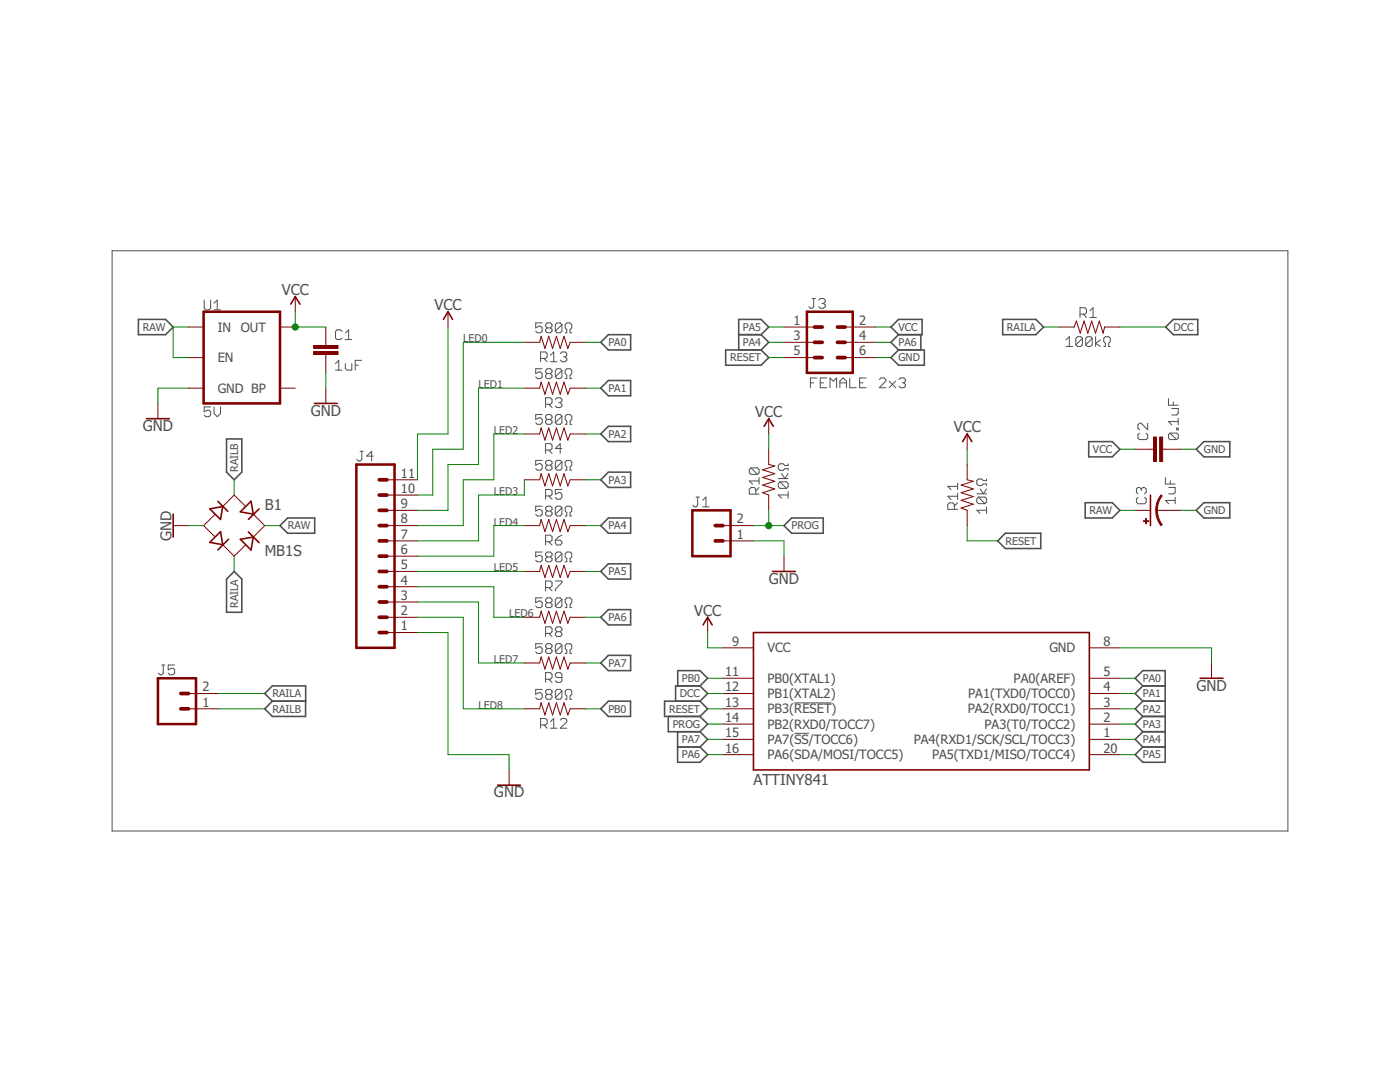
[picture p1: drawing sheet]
<svg xmlns="http://www.w3.org/2000/svg" width="279mm" height="216mm" viewBox="0 0 279 216" stroke-linecap="round" stroke-linejoin="round" font-family="sans-serif">
<g fill="none" stroke="#505050" stroke-width=".2">
<path d="M22.4 50h234.6v115.8h-234.6zM40.7 59.9v1.6l.4 .3h.6l.3-.3v-1.6M162.1 59.6h.6M162.4 59.6v1.6l-.3 .3h-.3l-.4-.3M163.4 59.9l.3-.3h.7l.3 .3v.3l-.3 .3M42.7 61.8h1.3M42.7 60.5l.6-.6v1.9M67 72.6l.6-.7v2M67 73.9h1.3M68.3 66.1l-.4-.3h-.6l-.3 .3v1.3l.3 .4h.6l.4-.4M68.9 72.6v.9l.3 .4h1v-1.3M68.9 67.8h1.3"/>
<path d="M68.9 66.5l.7-.7v2M70.9 72.9h.6M72.2 71.9h-1.3v2M107.9 71.5h1l.3-.3v-.7l-.3-.3h-1v2M108.2 73.6h-1.3v.9l.6-.3h.4l.3 .3v.7l-.3 .3h-.7l-.3-.3M108.2 64.4h-1.3v1l.6-.3h.4l.3 .3v.7l-.3 .3h-.7l-.3-.3M108.5 71.5l.7 .7M109.2 74.5l-.3-.3v-.3l.3-.3h.7l.3 .3v.3l-.3 .3M109.2 74.5l-.3 .4v.3l.3 .3h.7l.3-.3v-.3l-.3-.4M109.2 65.4l-.3-.3v-.3l.3-.4h.7l.3 .4v.3l-.3 .3M109.2 65.4l-.3 .3v.4l.3 .3h.7l.3-.3v-.4l-.3-.3M109.2 74.5h.7"/>
<path d="M109.2 65.4h.7M109.9 70.9l.6-.7v2M109.9 72.2h1.2M110.8 79.7l.4-.3h.6l.3 .3v.3l-.3 .3M111.8 70.5l.3-.3h.7l.3 .3v.4l-.3 .3M112.1 73.9l-.3-.3h-.6l-.4 .3v1.3M112.1 73.9v1.3l-.3 .3h-.6l-.4-.3M112.1 64.8l-.3-.4h-.6l-.4 .4v1.3M112.1 64.8v1.3l-.3 .3h-.6l-.4-.3M112.1 73.9l-1.3 1.3M112.1 64.8l-1.3 1.3M112.5 71.2h.3"/>
<path d="M112.8 75.5h.3v-.6l-.3-.4v-.6l.3-.3h.7l.3 .3v.6l-.3 .4v.6h.3M112.8 66.4h.3v-.7l-.3-.3v-.6l.3-.4h.7l.3 .4v.6l-.3 .3v.7h.3M112.8 71.2l.3 .3v.4l-.3 .3h-.7l-.3-.3M161.7 76.4h.7M163 75.4h-1.3v2M163.7 76.4h.6M164 60.5h.4M164.4 60.5l.3 .4v.3l-.3 .3h-.7l-.3-.3M165 75.4h-1.3v2h1.3M165.7 77.4v-2l.6 .7 .7-.7v2M167.6 76.4h1.3M167.6 77.4v-1.3l.7-.7 .6 .7v1.3"/>
<path d="M169.6 75.4v2h1.3M171.6 76.4h.6M172.8 75.4h-1.2v2h1.2M175.5 75.7l.3-.3h.6l.4 .3v.4l-1.3 1.3h1.3M177.4 76.1l1.4 1.3M178.8 76.1l-1.4 1.3M179.4 75.7l.3-.3h.7l.3 .3v.4l-.3 .3M180.1 76.4h.3M180.4 76.4l.3 .3v.3l-.3 .4h-.7l-.3-.4M212.7 67.8l.7-.6v1.9M212.7 69.1h1.4M215.5 62.7h1l.3-.3v-.7l-.3-.3h-1v2"/>
<path d="M216 67.5v1.3l-.3 .3h-.7l-.3-.3M216 67.5l-.3-.3h-.7l-.3 .3v1.3M216 67.5l-1.3 1.3M216.2 62.7l.6 .7M217.5 62l.6-.6v2M217.5 63.4h1.3M218 67.5v1.3l-.3 .3h-.7l-.3-.3M218 67.5l-.3-.3h-.7l-.3 .3v1.3M218 67.5l-1.3 1.3M218.7 67.2v1.9M219.6 67.8l-.9 .7 .9 .6M220.3 69.1h.3v-.6l-.3-.3v-.7l.3-.3h.7l.3 .3v.7l-.3 .3v.6h.3"/>
<path d="M233.2 79.5v1.4h1.9M42 81.2h-1.3v1l.7-.3h.3l.3 .3v.6l-.3 .3h-.6l-.4-.3M42.7 81.2v1.3l.6 .6 .7-.6v-1.3M71.9 90h.6M72.2 90v1.7l-.3 .3h-.4l-.3-.3M74.5 91h-1.3l1-1v2M108.2 82.7h-1.3v1l.6-.3h.4l.3 .3v.6l-.3 .4h-.7l-.3-.4M108.2 91.9h-1.3v.9l.6-.3h.4l.3 .3v.7l-.3 .3h-.7l-.3-.3M108.9 80.7h1l.3-.4v-.6l-.3-.3h-1v1.9M108.9 89.8h1l.3-.3v-.7l-.3-.3h-1v2M108.9 99h1l.3-.4v-.6l-.3-.3h-1v1.9M109.2 83.7l-.3-.3v-.3l.3-.4h.7l.3 .4v.3l-.3 .3"/>
<path d="M109.2 83.7l-.3 .3v.3l.3 .4h.7l.3-.4v-.3l-.3-.3M109.2 92.8l-.3-.3v-.3l.3-.3h.7l.3 .3v.3l-.3 .3M109.2 92.8l-.3 .4v.3l.3 .3h.7l.3-.3v-.3l-.3-.4M109.2 83.7h.7M109.2 92.8h.7M109.5 80.7l.7 .6M109.5 89.8l.7 .7M109.5 99l.7 .6M111.5 80.3h.3M111.8 80.3l.3 .4v.3l-.3 .3h-.6l-.4-.3M112.1 83.1l-.3-.4h-.6l-.4 .4v1.2M112.1 92.2l-.3-.3h-.6l-.4 .3v1.3"/>
<path d="M112.1 97.7h-1.3v.9l.7-.3h.3l.3 .3v.7l-.3 .3h-.6l-.4-.3M112.1 83.1v1.2l-.3 .4h-.6l-.4-.4M112.1 92.2v1.3l-.3 .3h-.6l-.4-.3M112.1 83.1l-1.3 1.2M112.1 92.2l-1.3 1.3M112.1 89.5h-1.3l1-1v2M112.8 84.7h.3v-.7l-.3-.3v-.6l.3-.4h.7l.3 .4v.6l-.3 .3v.7h.3M112.8 93.8h.3v-.6l-.3-.4v-.6l.3-.3h.7l.3 .3v.6l-.3 .4v.6h.3M138.9 99.2h.7M139.2 99.2v1.6l-.3 .3h-.3l-.3-.3M140.2 99.8l.7-.6v1.9M149.9 93.4l-.4 .3v.6l.4 .4h1.3"/>
<path d="M149.9 93.4h1.3l.3 .3v.6l-.3 .4M149.9 93.4l1.3 1.3M150.8 98.6v-1l-.3-.3h-.6l-.4 .3v1h2M151.5 97.3l-.7 .6M151.5 96h-2l.7 .6M151.5 95.3v1.3M155.3 95.5h2M155.7 96.1h1.3l.3 .4v.6l-.3 .4M155.7 96.1l-.4 .4v.6l.4 .4h1.3M155.7 96.1l1.3 1.4M156 94.5l.6 1 .7-1M157.3 98.8h-2l.7 .6"/>
<path d="M157.3 92.5v.4h-.7l-.3-.4h-.6l-.4 .4v.6l.4 .4h.6l.3-.4h.7v.4M157.3 98.1v1.3M191.1 99h-2l.7 .7M191.1 96.4v1.3M191.1 98.4v1.3M191.1 97h-2l.7 .7M194.9 98.5h2M195.3 99.2h1.3l.3 .3v.7l-.3 .3M195.3 99.2l-.4 .3v.7l.4 .3h1.3M195.3 99.2l1.3 1.3M195.6 97.6l.7 .9 .6-.9M196.9 95.6v.3h-.6l-.4-.3h-.6l-.4 .3v.7l.4 .3h.6l.4-.3h.6v.3"/>
<path d="M227.1 99.2l-.3 .3v.7l.3 .3h1.3l.3-.3v-.7l-.3-.3M227.4 86.4l-.3 .3v.7l.3 .3h1.3l.3-.3v-.7l-.3-.3M227.8 97.6l-.4-.3h-.3l-.3 .3v.6l.3 .4M227.8 97.6l.3-.3h.3l.3 .3v.6l-.3 .4M227.8 97.6v.3M229 84.5v1.3l-1.2-1.3h-.4l-.3 .3v.6l.3 .4M232.6 95.3v1.3h1.9M233.2 97.3h1.3v.9l-.3 .4h-1M233.5 86.4l-.3 .3v.7l.3 .3h1.3M233.5 86.4h1.3l.3 .3v.7l-.3 .3M233.5 86.4l1.3 1.3M233.6 95.9v.7"/>
<path d="M233.8 81.5h1.3v1l-.3 .3h-1M234.2 80.2v.7M234.5 99.9h-1.9l.6 .6M234.5 99.2v1.3M234.8 85.4h.3v.4h-.3zM235.1 83.5v1.3M235.1 84.1h-1.9l.6 .7M108.2 101h-1.3v1l.6-.3h.4l.3 .3v.6l-.3 .4h-.7l-.3-.4M108.2 110.2h-1.3v.9l.6-.3h.4l.3 .3v.7l-.3 .3h-.7l-.3-.3M108.2 119.3h-1.3v1l.6-.4h.4l.3 .4v.6l-.3 .3h-.7l-.3-.3M108.9 108.1h1l.3-.3v-.7l-.3-.3h-1v2M108.9 117.2h1l.3-.3v-.6l-.3-.4h-1v2"/>
<path d="M109.2 102l-.3-.3v-.4l.3-.3h.7l.3 .3v.4l-.3 .3M109.2 102l-.3 .3v.3l.3 .4h.7l.3-.4v-.3l-.3-.3M109.2 111.1l-.3-.3v-.3l.3-.3h.7l.3 .3v.3l-.3 .3M109.2 111.1l-.3 .3v.4l.3 .3h.7l.3-.3v-.4l-.3-.3M109.2 102h.7M109.2 111.1h.7M109.5 108.1l.7 .7M109.5 117.2l.7 .7M110.8 107.8h1l.3 .3v.3l-.3 .4h-.6l-.4-.4zM110.8 115.9h1.3v.4l-1.3 1.3v.3M112.1 101.3l-.3-.3h-.6l-.4 .3v1.3M112.1 110.5l-.3-.3h-.6l-.4 .3v1.3"/>
<path d="M112.1 119.6l-.3-.3h-.6l-.4 .3v1.3M112.1 101.3v1.3l-.3 .4h-.6l-.4-.4M112.1 110.5v1.3l-.3 .3h-.6l-.4-.3M112.1 119.6v1.3l-.3 .3h-.6l-.4-.3M112.1 101.3l-1.3 1.3M112.1 110.5l-1.3 1.3M112.1 119.6l-1.3 1.3M112.1 106.8l-.6 .3-.7 .7M112.8 103h.3v-.7l-.3-.3v-.7l.3-.3h.7l.3 .3v.7l-.3 .3v.7h.3M112.8 112.1h.3v-.7l-.3-.3v-.6l.3-.3h.7l.3 .3v.6l-.3 .3v.7h.3M140.2 101.1h1.3M190.5 101.6v-.9l-.4-.4h-.6l-.4 .4v.9h2"/>
<path d="M191.1 100.3l-.6 .7M196.9 101.8h-2l.7 .6M196.9 101.2v1.2M32.3 132.7h.6M32.6 132.7v1.6l-.3 .3h-.4l-.3-.3M34.9 132.7h-1.3v1l.6-.4h.3l.4 .4v.6l-.4 .3h-.6l-.3-.3M108.2 128.4h-1.3v1l.6-.3h.4l.3 .3v.6l-.3 .4h-.7l-.3-.4M108.2 137.6h-1.3v1l.6-.4h.4l.3 .4v.6l-.3 .3h-.7l-.3-.3M108.9 126.4h1l.3-.4v-.6l-.3-.3h-1v1.9M108.9 135.5h1l.3-.3v-.7l-.3-.3h-1v2M109.2 120.3l-.3-.4v-.3l.3-.3h.7l.3 .3v.3l-.3 .4M109.2 120.3l-.3 .3v.3l.3 .3h.7l.3-.3v-.3l-.3-.3"/>
<path d="M109.2 129.4l-.3-.3v-.3l.3-.4h.7l.3 .4v.3l-.3 .3M109.2 129.4l-.3 .3v.3l.3 .4h.7l.3-.4v-.3l-.3-.3M109.2 138.6l-.3-.4v-.3l.3-.3h.7l.3 .3v.3l-.3 .4M109.2 138.6l-.3 .3v.3l.3 .3h.7l.3-.3v-.3l-.3-.3M109.2 120.3h.7M109.2 129.4h.7M109.2 138.6h.7M109.5 126.4l.7 .6M109.5 135.5l.7 .7M111.2 126l-.4-.3v-.3l.4-.3h.6l.3 .3v.3l-.3 .3M111.2 126l-.4 .4v.3l.4 .3h.6l.3-.3v-.3l-.3-.4M111.2 126h.6"/>
<path d="M112.1 128.8l-.3-.4h-.6l-.4 .4v1.2M112.1 135.2h-.9l-.4-.3v-.4l.4-.3h.6l.3 .3v1.3l-.3 .4h-.6l-.4-.4M112.1 137.9l-.3-.3h-.6l-.4 .3v1.3M112.1 128.8v1.2l-.3 .4h-.6l-.4-.4M112.1 137.9v1.3l-.3 .3h-.6l-.4-.3M112.1 128.8l-1.3 1.2M112.1 137.9l-1.3 1.3M112.8 121.2h.3v-.6l-.3-.3v-.7l.3-.3h.7l.3 .3v.7l-.3 .3v.6h.3M112.8 130.4h.3v-.7l-.3-.3v-.6l.3-.4h.7l.3 .4v.6l-.3 .3v.7h.3M112.8 139.5h.3v-.6l-.3-.3v-.7l.3-.3h.7l.3 .3v.7l-.3 .3v.6h.3M107.9 144.7h1l.3-.4v-.6l-.3-.3h-1v1.9M108.5 144.7l.7 .6"/>
<path d="M109.9 144l.6-.6v1.9M109.9 145.3h1.2M111.8 143.7l.3-.3h.7l.3 .3v.3l-1.3 1.3h1.3M158.5 140.3h7.4M158.5 146.3h2.9"/>
</g>
<g fill="none" stroke="#505050" stroke-width=".32">
<path d="M27.6 63.7h5.4l1.6 1.6-1.6 1.5h-5.4zM119.9 77.4l1.5-1.5h4.5v3.1h-4.5zM121.4 66.8h4.5v3h-4.5l-1.5-1.5zM144.8 69.8h7.1l1.5 1.6-1.5 1.5h-7.1zM147.4 66.8h4.5M151.9 66.8l1.5-1.5-1.5-1.6h-4.5v6.1M151.9 66.8l1.5 1.5-1.5 1.5M179.3 63.7h4.7v3.1h-4.7l-1.5-1.5zM179.3 69.8h5.2v3.1h-5.2l-1.5-1.5zM179.3 66.8l-1.5 1.5 1.5 1.5M183.8 66.8v3M200.1 63.7h6.6l1.6 1.6-1.6 1.5h-6.6z"/>
<path d="M232.6 65.3l1.6-1.6h4.8v3.1h-4.8zM45.2 87.6h3.1v6.6l-1.6 1.5-1.5-1.5zM119.9 86.6l1.5-1.5h4.5v3h-4.5zM119.9 95.7l1.5-1.5h4.5v3.1h-4.5zM217.3 88.1h4.7l1.5 1.5-1.5 1.6h-4.7zM238.7 89.6l1.6-1.5h5.1v3.1h-5.1zM46.7 114l1.6 1.5v6.7h-3.1v-6.7zM55.9 104.9l1.5-1.5h5.4v3h-5.4zM119.9 114l1.5-1.5h4.5v3h-4.5zM121.4 103.4h4.5v3h-4.5l-1.5-1.5zM158 103.4h6.3v3h-6.3l-1.5-1.5zM200.6 106.4h7.1v3.1h-7.1l-1.5-1.6z"/>
<path d="M216.6 100.3h5.4l1.5 1.5-1.5 1.6h-5.4zM238.7 101.8l1.6-1.5h5.1v3.1h-5.1zM54.4 136.9h6.6v3h-6.6l-1.6-1.5zM54.4 139.9l-1.6 1.5 1.6 1.6h6.6v-3.1M119.9 123.2l1.5-1.6h4.5v3.1h-4.5zM119.9 132.3l1.5-1.5h4.5v3h-4.5zM121.4 139.9h4.4v3.1h-4.4l-1.5-1.6zM135.3 136.9v-3.1h4.4l1.5 1.5-1.5 1.6M139.7 136.9h-4.9v3M139.7 139.9h-7.1v3.1h7.1M139.7 136.9l1.5 1.5-1.5 1.5M139.7 139.9l1.5 1.5-1.5 1.6"/>
<path d="M228.1 136.9h4.4M228.1 139.9h4.4M228.1 136.9l-1.6 1.5 1.6 1.5M228.1 136.9l-1.6-1.6 1.6-1.5h4.4v18.3h-4.4l-1.6-1.5 1.6-1.5M228.1 139.9l-1.6 1.5 1.6 1.6M133.4 143v3h6.3M135.2 149.1h4.5M135.2 146v6.1h4.5l1.5-1.5-1.5-1.5M139.7 143l1.5 1.5-1.5 1.5M139.7 146l1.5 1.5-1.5 1.6M228.1 143h4.4M228.1 143l-1.6 1.5 1.6 1.5"/>
<path d="M228.1 146h4.4M228.1 149.1h4.4M228.1 146l-1.6 1.5 1.6 1.6"/>
</g>
<path d="M40.6 62.2h15.3v18.3h-15.3zM161 62.2h9.2v12.2h-9.2zM71.1 92.7h7.6v36.6h-7.6zM138.2 101.8h7.6v9.2h-7.6zM31.5 135.3h7.6v9.2h-7.6z" fill="none" stroke="#800000" stroke-width=".51"/>
<g fill="none" stroke="#800000" stroke-width=".74">
<path d="M162.6 71.4h1.5M162.6 68.3h1.5M162.6 65.3h1.5M167.1 71.4h1.6M167.1 68.3h1.6M167.1 65.3h1.6M75.7 98.8h1.5M75.7 95.7h1.5M75.7 104.9h1.5M75.7 107.9h1.5M75.7 114h1.5M75.7 117.1h1.5"/>
<path d="M75.7 111h1.5M75.7 101.8h1.5M142.7 104.9h1.6M142.7 107.9h1.6M36.1 138.4h1.5M75.7 120.1h1.5M75.7 123.2h1.5M75.7 126.2h1.5M36.1 141.4h1.5"/>
</g>
<g fill="none" stroke="#800000" stroke-width=".2">
<path d="M58.9 59.2v3M37.6 65.3h3M37.6 77.4h3M37.6 71.4h3M55.9 65.3h3M55.9 77.4h3M65 65.3v3.6M65 70.8v3.6M65 77.4v3.1M89.4 62.2v3.1M104.6 77.4h3.1l.3-1.2 .8 2.5 .7-2.5 .8 2.5 .7-2.5 .8 2.5 .8-2.5 .7 2.5 .5-1.3h3M104.6 68.3h3.1l.3-1.2 .8 2.4 .7-2.4 .8 2.4 .7-2.4 .8 2.4 .8-2.4 .7 2.4 .5-1.2h3"/>
<path d="M156.5 65.3h6.1M156.5 71.4h6.1M156.5 68.3h6.1M168.7 65.3h6.1M168.7 71.4h6.1M168.7 68.3h6.1M211.3 65.3h3.1l.4-1.2 .8 2.4 .7-2.4 .8 2.4 .8-2.4 .7 2.4 .8-2.4 .8 2.4 .3-1.2h3M31.5 80.5v3M77.2 95.7h6.1M77.2 98.8h6.1M104.6 86.6h3.1l.3-1.2 .8 2.4 .7-2.4 .8 2.4 .7-2.4 .8 2.4 .8-2.4 .7 2.4 .5-1.2h3M104.6 95.7h3.1l.3-1.2 .8 2.5 .7-2.5 .8 2.5 .7-2.5 .8 2.5 .8-2.5 .7 2.5 .5-1.3h3"/>
<path d="M153.4 89.6v3.1l1.2 .3-2.4 .7 2.4 .8-2.4 .8 2.4 .7-2.4 .8 2.4 .8-2.4 .7 1.2 .5v3M153.4 83.5v3.1M193 92.7v3l1.2 .3-2.4 .8 2.4 .8-2.4 .7 2.4 .8-2.4 .7 2.4 .8-2.4 .8 1.2 .4v3.1M193 86.6v3M226.5 89.6h3.7M232 89.6h3.7M34.6 104.9h3M42.8 102.7l-2.2 2.2 2.2 2.1M44.4 108.7l2.3 2.3 2.2-2.2M48.9 100.9l-2.2-2.1-2.3 2.3M50.5 102.6l2.3 2.3-2.3 2.3M77.2 107.9h6.1"/>
<path d="M77.2 104.9h6.1M77.2 114h6.1M77.2 101.8h6.1M77.2 117.1h6.1M77.2 111h6.1M104.6 104.9h3.1l.3-1.2 .8 2.4 .7-2.4 .8 2.4 .7-2.4 .8 2.4 .8-2.4 .7 2.4 .5-1.2h3M104.6 114h3.1l.3-1.2 .8 2.4 .7-2.4 .8 2.4 .7-2.4 .8 2.4 .8-2.4 .7 2.4 .5-1.2h3M144.3 107.9h6.1M144.3 104.9h6.1M156.5 111v3M226.5 101.8h3.1M230.8 101.8h4.9"/>
<path d="M37.6 138.4h6.1M77.2 123.2h6.1M77.2 126.2h6.1M77.2 120.1h6.1M104.6 123.2h3.1l.3-1.3 .8 2.5 .7-2.5 .8 2.5 .7-2.5 .8 2.5 .8-2.5 .7 2.5 .5-1.2h3M104.6 132.3h3.1l.3-1.2 .8 2.4 .7-2.4 .8 2.4 .7-2.4 .8 2.4 .8-2.4 .7 2.4 .5-1.2h3M141.2 123.2v3M144.3 138.4h6.1M144.3 129.3h6.1M144.3 135.3h6.1M217.4 138.4h6.1M217.4 129.3h6.1"/>
<path d="M217.4 135.3h6.1M241.8 132.3v3M37.6 141.4h6.1M101.6 153.6v3.1M104.6 141.4h3.1l.3-1.2 .8 2.5 .7-2.5 .8 2.5 .7-2.5 .8 2.5 .8-2.5 .7 2.5 .5-1.3h3M144.3 141.4h6.1M144.3 144.5h6.1M144.3 147.5h6.1M144.3 150.6h6.1M217.4 141.4h6.1M217.4 144.5h6.1M217.4 147.5h6.1"/>
<path d="M217.4 150.6h6.1"/>
</g>
<g fill="none" stroke="#800000" stroke-width=".32">
<path d="M58 60.7l.9-1.5 1 1.5M88.5 63.7l.9-1.5 .9 1.5M29.2 83.5h4.6M62.7 80.5h4.6M152.5 85.1l.9-1.6 .9 1.6M192.1 88.1l.9-1.5 1 1.5M229.6 98.8v6.1M34.6 102.6v4.6M41.9 101.5l2.5-.4-.4 2.6zM43.5 100l2 2M44 106.1l.4 2.6-2.5-.5zM45.6 107.6l-2.1 2.1"/>
<path d="M48 102.1l2.1-2.1 .4 2.6zM48 107.6l2.5-.4-.4 2.5zM49.6 106.2l2.1 2.1M51.7 101.5l-2.1 2.2M154.2 114h4.5M140.3 124.7l.9-1.5 .9 1.5M150.4 126.2h67v27.4h-67zM239.5 135.3h4.6M99.3 156.7h4.6"/>
</g>
<g fill="#800000" stroke="#800000" stroke-width=".2">
<path d="M62.6 70.1h4.9v.6h-4.9z"/>
<path d="M62.6 68.9h4.9v.6h-4.9z"/>
<path d="M231.4 87.2h.6v4.9h-.6z"/>
<path d="M230.2 87.2h.6v4.9h-.6z"/>
<path d="M228.6 103.5h.2v1h-.2z"/>
<path d="M228.2 103.9h1.1v.2h-1.1z"/>
</g>
<g fill="#800000" stroke="#800000" stroke-width=".2">
<path d="M231.7 98.7l.2 .2a4.6 4.6 0 0 0-1 2.9h-.2l.1-1.3z" fill-rule="evenodd"/>
<path d="M230.7 101.8h.3a4.9 4.9 0 0 0 .9 2.9l-.2 .2-.7-1.2-.3-1z" fill-rule="evenodd"/>
</g>
<g fill="none" stroke="#008000" stroke-width=".2">
<path d="M37.6 65.3h-3v6.1h3M37.6 77.4h-6.1v3.1M58.9 62.2v3.1h6.1M65 74.4v3M89.4 65.3v21.3h-6.1v9.1M104.6 77.4h-9.1v15.3h-6.1v9.1h-6.1M104.6 68.3h-12.1v21.3h-6.1v9.2h-3.1M116.8 77.4h3.1M116.8 68.3h3.1M153.4 65.3h3.1M153.4 71.4h3.1M153.4 68.3h3.1"/>
<path d="M174.8 65.3h3M174.8 71.4h3M174.8 68.3h3M208.3 65.3h3M223.5 65.3h9.1M46.7 95.7v3.1M104.6 86.6h-6v9.1h-6.1v9.2h-9.2M104.6 95.7v3.1h-9.1v9.1h-12.2M116.8 86.6h3.1M116.8 95.7h3.1M153.4 86.6v3M193 89.6v3.1"/>
<path d="M223.5 89.6h3M235.7 89.6h3M37.6 104.9h3M46.7 111v3M52.8 104.9h3.1M83.3 114h21.3M83.3 117.1h15.3v6.1h6M104.6 104.9h-6v6.1h-15.3M116.8 104.9h3.1M116.8 114h3.1M150.4 104.9h6.1M150.4 107.9h6.1v3.1"/>
<path d="M153.4 101.8v3.1M193 104.9v3h6.1M223.5 101.8h3M235.7 101.8h3M43.7 138.4h9.1M83.3 123.2h9.2v18.2h12.1M83.3 126.2h6.1v24.4h12.2v3M83.3 120.1h12.2v12.2h9.1M116.8 123.2h3.1M116.8 132.3h3.1M141.2 138.4h3.1M141.2 126.2v3.1h3.1"/>
<path d="M141.2 135.3h3.1M223.5 138.4h3M223.5 129.3h18.3v3M223.5 135.3h3M43.7 141.4h9.1M116.8 141.4h3.1M141.2 141.4h3.1M141.2 150.6h3.1M141.2 144.5h3.1M141.2 147.5h3.1M223.5 141.4h3M223.5 150.6h3"/>
<path d="M223.5 144.5h3M223.5 147.5h3"/>
</g>
<g fill="#008000" stroke="#008000" stroke-width=".2">
<circle cx="58.9" cy="65.3" r=".61"/>
<circle cx="153.4" cy="104.9" r=".61"/>
</g>
<g font-size="3" fill="#505050">
<text x="56.2" y="58.9">VCC</text>
<text x="86.7" y="61.9">VCC</text>
<text x="62" y="82.9">GND</text>
<text x="150.7" y="83.2">VCC</text>
<text x="28.5" y="86">GND</text>
<text x="190.3" y="86.3">VCC</text>
<text x="52.8" y="101.8">B1</text>
<text x="34.3" y="107.9" transform="rotate(-90 34.3 107.9)">GND</text>
<text x="52.8" y="111">MB1S</text>
<text x="153.4" y="116.5">GND</text>
<text x="138.5" y="122.9">VCC</text>
<text x="238.8" y="137.8">GND</text>
<text x="98.6" y="159.1">GND</text>
<text x="150.4" y="156.7">ATTINY841</text>
</g>
<g font-size="2.6" fill="#505050">
<text x="158.3" y="64.8">1</text>
<text x="171.5" y="64.8">2</text>
<text x="43.5" y="66.2">IN</text>
<text x="48.1" y="66.2">OUT</text>
<text x="158.3" y="67.9">3</text>
<text x="158.3" y="70.9">5</text>
<text x="171.5" y="70.9">6</text>
<text x="171.5" y="67.9">4</text>
<text x="43.5" y="72.3">EN</text>
<text x="43.5" y="78.4">GND BP</text>
<text x="80" y="95.3">11</text>
<text x="80" y="101.4">9</text>
<text x="80" y="98.4">10</text>
<text x="80" y="107.5">7</text>
<text x="80" y="104.5">8</text>
<text x="147.1" y="107.5">1</text>
<text x="147.1" y="104.5">2</text>
<text x="80" y="113.6">5</text>
<text x="80" y="110.5">6</text>
<text x="80" y="119.7">3</text>
<text x="80" y="116.6">4</text>
<text x="80" y="125.8">1</text>
<text x="80" y="122.7">2</text>
<text x="146.1" y="128.8">9</text>
<text x="153.2" y="130.2">VCC</text>
<text x="209.4" y="130.2">GND</text>
<text x="220.2" y="128.8">8</text>
<text x="40.4" y="138">2</text>
<text x="144.7" y="134.9">11</text>
<text x="144.7" y="138">12</text>
<text x="153.2" y="136.3">PB0(XTAL1)</text>
<text x="202.3" y="136.3">PA0(AREF)</text>
<text x="220.2" y="138">4</text>
<text x="220.2" y="134.9">5</text>
<text x="40.4" y="141">1</text>
<text x="144.7" y="141">13</text>
<text x="153.2" y="139.3">PB1(XTAL2)</text>
<text x="153.2" y="142.4">PB3(RESET)</text>
<text x="193.1" y="142.3">PA2(RXD0/TOCC1)</text>
<text x="193.2" y="139.3">PA1(TXD0/TOCC0)</text>
<text x="220.2" y="141">3</text>
<text x="144.7" y="144.1">14</text>
<text x="144.7" y="147.1">15</text>
<text x="153.2" y="145.4">PB2(RXD0/TOCC7)</text>
<text x="153.2" y="148.5">PA7(SS/TOCC6)</text>
<text x="182.3" y="148.4">PA4(RXD1/SCK/SCL/TOCC3)</text>
<text x="196.5" y="145.4">PA3(T0/TOCC2)</text>
<text x="220.2" y="147.1">1</text>
<text x="220.2" y="144.1">2</text>
<text x="144.7" y="150.2">16</text>
<text x="153.2" y="151.5">PA6(SDA/MOSI/TOCC5)</text>
<text x="186" y="151.5">PA5(TXD1/MISO/TOCC4)</text>
<text x="220.2" y="150.2">20</text>
</g>
<g font-size="2.1" fill="#505050">
<text x="28.5" y="66">RAW</text>
<text x="92.5" y="68.3">LED0</text>
<text x="121.4" y="69.1">PA0</text>
<text x="148.2" y="66">PA5</text>
<text x="148.2" y="69.1">PA4</text>
<text x="179.3" y="66">VCC</text>
<text x="179.3" y="69.1">PA6</text>
<text x="201" y="66">RAILA</text>
<text x="234.2" y="66">DCC</text>
<text x="95.5" y="77.5">LED1</text>
<text x="145.7" y="72.1">RESET</text>
<text x="179.3" y="72.1">GND</text>
<text x="121.4" y="78.2">PA1</text>
<text x="98.6" y="86.6">LED2</text>
<text x="121.4" y="87.4">PA2</text>
<text x="47.5" y="94.2" transform="rotate(-90 47.5 94.2)">RAILB</text>
<text x="218.1" y="90.4">VCC</text>
<text x="240.3" y="90.4">GND</text>
<text x="98.6" y="98.8">LED3</text>
<text x="121.4" y="96.5">PA3</text>
<text x="57.4" y="105.6">RAW</text>
<text x="98.6" y="104.9">LED4</text>
<text x="121.4" y="105.6">PA4</text>
<text x="158" y="105.6">PROG</text>
<text x="217.4" y="102.6">RAW</text>
<text x="240.3" y="102.6">GND</text>
<text x="200.6" y="108.7">RESET</text>
<text x="98.6" y="114">LED5</text>
<text x="121.4" y="114.8">PA5</text>
<text x="47.5" y="121.3" transform="rotate(-90 47.5 121.3)">RAILA</text>
<text x="101.6" y="123.2">LED6</text>
<text x="121.4" y="123.9">PA6</text>
<text x="98.6" y="132.3">LED7</text>
<text x="121.4" y="133.1">PA7</text>
<text x="136.1" y="136.1">PB0</text>
<text x="228.1" y="136.1">PA0</text>
<text x="54.4" y="139.2">RAILA</text>
<text x="54.4" y="142.2">RAILB</text>
<text x="95.5" y="141.4">LED8</text>
<text x="121.4" y="142.2">PB0</text>
<text x="133.5" y="142.2">RESET</text>
<text x="135.7" y="139.2">DCC</text>
<text x="228.1" y="139.2">PA1</text>
<text x="228.1" y="142.2">PA2</text>
<text x="134.3" y="145.3">PROG</text>
<text x="136.1" y="148.3">PA7</text>
<text x="228.1" y="145.3">PA3</text>
<text x="228.1" y="148.3">PA4</text>
<text x="136.1" y="151.3">PA6</text>
<text x="228.1" y="151.3">PA5</text>
</g>
</svg>
